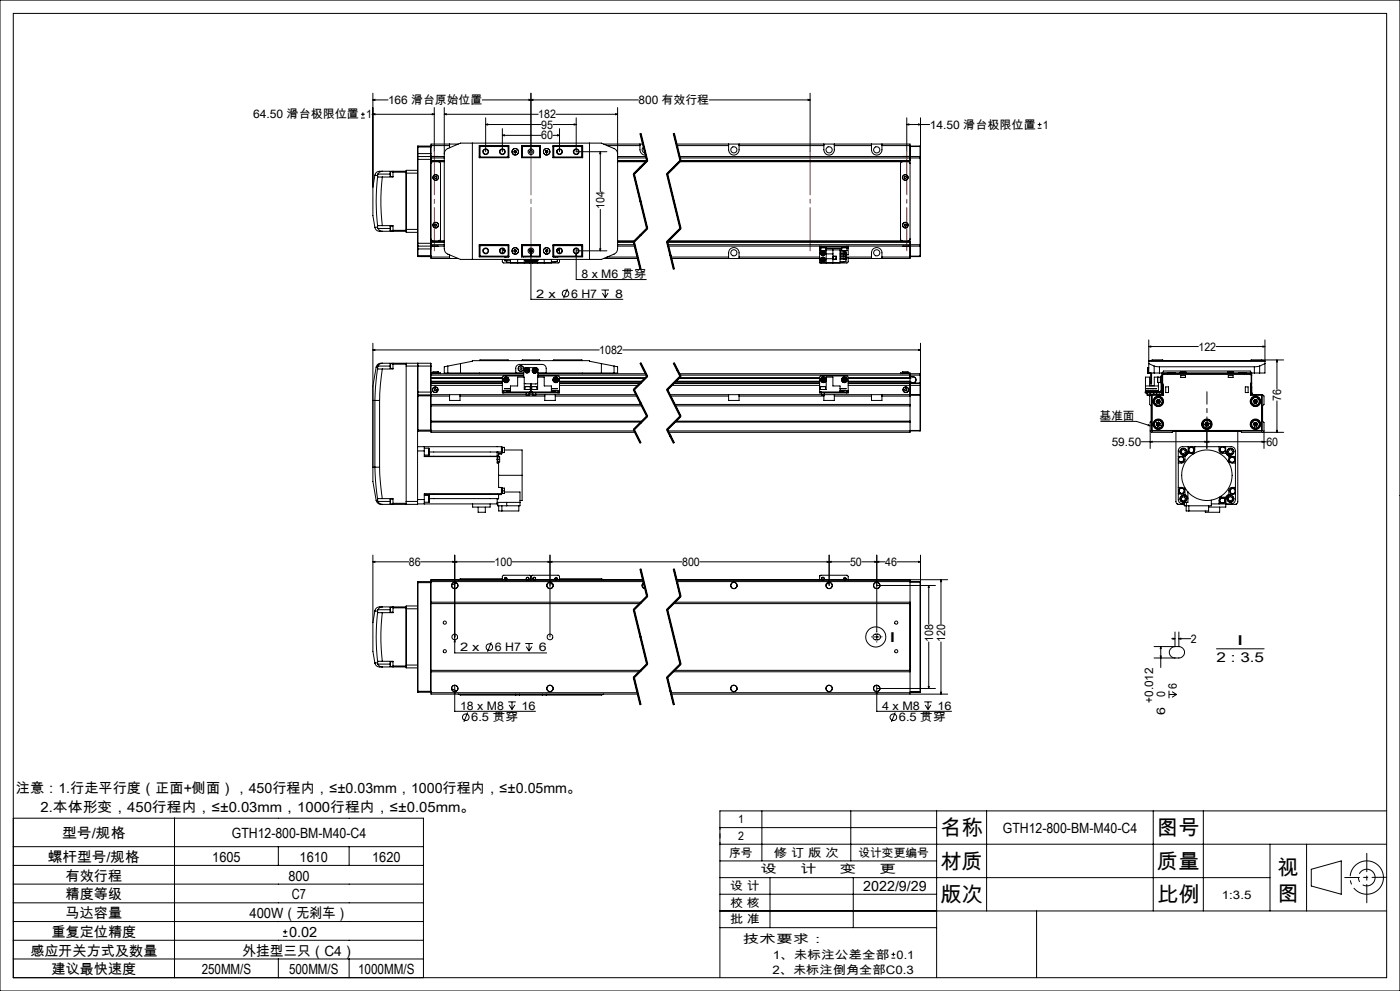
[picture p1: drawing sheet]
<svg xmlns="http://www.w3.org/2000/svg" width="420mm" height="297mm" viewBox="0 0 420 297" stroke-linecap="round" stroke-linejoin="round" font-family="sans-serif">
<g fill="none" stroke="#000" stroke-width=".3">
<path d="M0 0h420v297h-420zM4 4h412v289h-412zM108.3 35.4h1.1M108.3 34.3h1.1M108.9 33.7v1.1M111.6 34.3h18.7M111.9 29.9l.6-.1v.3zM111.9 34.3l.6-.2v.3zM111.9 29.9h4.5M111.9 27.9v28.2M129.7 34.1l.6 .2-.6 .1zM130.3 32.2v13.3"/>
<path d="M133.3 34.3l.6-.2v.3zM133.3 32.2v42.4l.3 .9 .4 .5 4.1 1.7h42.3l4.4-1.9 .5-1.2v-42.4M133.3 34.3h28.2M145.7 37.3l.6-.2v.4zM145.7 37.3h16.6M145.7 35.3v10.2M150.7 38.6v6.9M158.7 29.8l.6 .1-.6 .2zM159.3 29.9l.6-.1v.3zM159.3 27.9v17.6M165.9 37.3h7M166.8 34.3h18.5"/>
<path d="M167.9 38.6v6.9M172.3 37.1l.6 .2-.6 .2zM172.9 35.3v10.2h9.2M184.7 34.1l.6 .2-.6 .1zM191.5 29.9h-46.8M192.1 40l2 8.2-4 4 4 16.3-4 4 2 8.1M192.3 40l2 8.1M202.1 40l2 8.2M202.3 40l2 8.1M212.7 29.9h30.3M242.4 29.8l.6 .1-.6 .2zM243 27.9v17.6"/>
<path d="M272 37.3l.6-.2v.4zM272 37.3h6.9M272 35.3v10.2M275.6 37.1l.6 .2-.6 .2zM276.2 35.3v11.8M311.3 38.4h1.2M311.3 37.3h1.2M311.9 36.8v1.1M111.9 56.1v8.5l.6 3.6M112.5 52.5l-.6 3.6M112.5 52.5h.1M112.5 52.5l.8 .1"/>
<path d="M113.3 52.9a64.4 64.4 0 0 0 0 14.8M113.3 52.9l1.4 .2M113.3 52.6v.3M113.3 52.2v.4M113.3 52.2h3.8M114.7 51.3h-.6a1.43 1.43 0 0 0-1.6 1.2M114.7 53.1a62.9 62.9 0 0 0 0 14.5M114.7 51.3a1.49 1.49 0 0 0-1.4 .9M114.7 51.3h7.1M117.1 52.2v.7M117.1 51.5v.7M117.1 51.5v1.4"/>
<path d="M117.1 51.5h.8M117.1 52.9h.8M117.9 51.3v.3M117.9 51.6v1.5h-3.2M117.9 51.6h3.9M121.8 51.3v.3M121.8 51.6v17.4M121.8 51.9h3.5M125.3 47.8v4.1M125.3 51h-3.5v.3M125.3 47v.8M125.3 46v1"/>
<path d="M125.3 51.9v16.9M125.3 47.8h4M125.3 46h4M125.3 44.1h4M125.4 46.9v26.9M125.4 43.8v3.1M125.4 43.8l-.1 2.2M125.4 46.9h3.8M125.4 43.8h3.8M125.4 46.9l-.1 .1M129.2 46.9v26.9M129.2 43.8v3.1"/>
<path d="M129.2 46.9l.1 .1M129.2 43.8h.1M129.3 46.9h.1M129.3 47v.8M129.3 47.8v25.1M129.3 46.9h4M129.3 48.1h4M129.3 43.6h5.6M129.3 47.3h4M129.7 46.9h1.7M130.6 52.9l.5 .3-.3 .3h-.3l-.1-.3zM131.6 48.5l.6 .5v22.6l-.2 .4-.4 .2"/>
<path d="M133.3 48.5h-3.4l-.5 .1-.1 .4M133.3 46.1l.3-.9 .4-.5 4.1-1.8h42.3l4.1 1.8 .5 .5 .3 .9M134.9 43.2v1.1M137.5 43.2h-8.2v3.7M141.7 42.9v34.8M143.8 46.9h.1M143.8 43.7h8.8v3.6h-8.8zM143.9 43.8v3.5M143.9 43.8h8.7M143.9 43.8l.1 .1M144 43.9h8.4M144 47.1h8.4"/>
<path d="M144 43.9v3.2M144 47.1l-.1 .1h8.7M150.7 40.6l.6-.2v.3zM150.7 40.6h11.6M152.4 43.9l.2-.1v3.4l-.2-.1M152.4 43.9v3.2M154.3 45.3v.3M154.3 45.6l.3 .2M154.6 45.2l.3 .1M154.6 45.2l-.3 .1M154.9 45.3v.3M154.9 45.6l-.3 .2"/>
<path d="M156.5 43.7l.1 .1M156.5 43.7h5.6v3.6h-5.6zM156.5 43.8h5.6M156.5 47.2h5.6M156.6 43.8v3.4l.1-.1M156.6 43.8l.1 .1M156.7 43.9h5.2M156.7 43.9v3.2M156.7 47.1h5.2M161.9 43.9l.1-.1v3.4l-.1-.1M161.9 43.9v3.2M163.7 45.3v.3"/>
<path d="M163.7 45.6l.3 .2M164 45.2l.3 .1M164 45.2l-.3 .1M164.3 45.3v.3M164.3 45.6l-.3 .2M165.9 43.7h8.9v3.6h-8.9zM165.9 43.8h8.8M165.9 40.6h2M166.1 43.9l-.1-.1v3.4l.1-.1M166.1 43.9h8.5M166.1 43.9v3.2M166.1 47.1h8.5"/>
<path d="M166.6 43.7v.1M167.3 40.4l.6 .2-.6 .1zM174.6 43.9v3.2M174.6 47.1l.1 .1h-8.8M174.7 43.8v3.5M174.7 46.9h.1M174.7 43.8l-.1 .1M176.8 42.9v34.8M180.1 45.5l.1 .6h-.3zM180.1 45.5v11.9M181.1 43.2h11.8M182.1 43.6h9.9"/>
<path d="M185.3 48.5h8.5M185.3 46.9h8.5M185.3 47.3h8.6M190 52.2l4 16.3M190.3 52.1l4 16.3M192 40l2 8.2M192 43.2l.2 2.5 .6 .6 .9 .2M193.1 44.1a.91 .91 0 0 0-.4 1 .91 .91 0 0 0 .9 .7M194 48l-4 4M194.1 48.1l-8.8 .1M194.3 48.3l-4 4M200 52.2l4 16.3"/>
<path d="M200.3 52.1l4 16.3M202 40l2 8.2M202.9 43.2h70.1v34.3h-18.5M203 43.6h15.6M203.8 48.5h68.7l.5 .5M203.8 46.9h72.2M203.9 47.3h72.1M204 48l-4 4M204.1 48.1h68.9M204.1 48.2l-4 4 4 16.3-4 4 2 8.1M204.3 48.3l-4 4M218.6 43.2a3.2 3.2 0 0 0 .4 2.8 1.56 1.56 0 0 0 1.7 .4 1.56 1.56 0 0 0 1-1.5v-1.7"/>
<path d="M221.7 43.6h25.5M247.2 43.2a3.2 3.2 0 0 0 .4 2.8 1.56 1.56 0 0 0 1.7 .4 1.56 1.56 0 0 0 1-1.5v-1.7M250.3 43.6h11.1M261.4 43.2a3.2 3.2 0 0 0 .5 2.8 1.56 1.56 0 0 0 1.7 .4 1.56 1.56 0 0 0 1-1.5v-1.7M264.6 43.6h8.4M270.7 48.5l-.5 .4v22.8l.5 .5M270.9 46.9h1.7M271.5 52.9h.3l.1 .4-.2 .2-.3-.1-.1-.3zM273 43.8h3M273 43.9h3M276 47.3h.2M276 46.9v.4"/>
<path d="M276 46.9l.2 .2M276 43.8v.1M276 43.9v3M276 47.3v26M276.2 47.1v.2M276.2 47.3v26M112.5 68.2a1.8 1.8 0 0 0 2.2 1.1M112.5 68.2h.1M113.3 67.7v.3M113.3 68v.5M113.3 68l-.8 .2M113.3 68.5l.8 .7 .6 .1"/>
<path d="M113.3 68.5h3.8M114.7 67.6l-1.4 .1M114.7 67.6h3.2v1.4M114.7 69.3h7.1M117.1 68.5v.7M117.1 67.8v.7M117.1 67.8v1.4M117.1 67.8h.8M117.1 69.2h.8M117.9 69v.3M117.9 69h3.9M121.8 69.3v.3h3.5"/>
<path d="M121.8 69v.3M121.8 68.8h3.5M125.3 68.8v4.1M125.3 72.9v.8M125.3 73.7v.9M125.3 74.6l.1 2.3M125.3 76.6h4M125.3 72.9h4M125.3 73.7l.1 .1M125.3 74.6h4M125.4 73.8v3.1M125.4 73.8h3.8"/>
<path d="M125.4 76.9h3.8M129.2 73.8v3.1M129.3 71.6l.1 .4 .4 .2h3.5M129.3 73.7h.1M129.3 72.9v.8M129.3 73.8v3.7h8.2M129.3 73.8h4M129.3 72.5h4M129.3 77h5.6M129.3 73.3h4M129.3 73.7l-.1 .1M129.3 76.8l-.1 .1"/>
<path d="M129.7 73.8h1.7M130.4 67.4l.2-.2 .4 .1v.3l-.2 .2-.3-.1zM134.9 76.4v1.1M143.8 73.8h.1M143.8 73.4h8.8v3.6h-8.8zM143.9 73.4v3.5M143.9 76.9h8.7M144 76.8h8.4M144 73.6v3.2M144 73.6h8.4M144 76.8l-.1 .1M150.7 77.7v.8l.4 .3h8"/>
<path d="M150.7 74.5v1.4M151.1 75.1h.3M151.1 74.6v.5M151.4 77h.1M151.4 77.9v-.2v.4h1.7M151.4 75.2v.3M151.5 78.1h.4M152 76.9v.1M152 78.1v.6h1.1M152.4 73.6l.2-.1v3.4l-.2-.1M152.4 73.6v3.2M152.6 73.5h-8.7l.1 .1"/>
<path d="M153.1 77.7v1.1h12.3v-1.1M154.3 75v.3M154.3 75.3l.3 .2M154.6 74.9l.3 .1M154.6 74.9l-.3 .1M154.9 75v.3M154.9 75.3l-.3 .2M155.3 77.7v1.1M156.5 73.4h5.6v3.6h-5.6zM156.5 76.9h5.6M156.5 73.5h5.6M156.6 76.9l-.1 .1"/>
<path d="M156.7 73.6l-.1-.1v3.4M156.7 76.8h5.2M156.7 73.6v3.2M156.7 73.6h5.2M156.7 76.8l-.1 .1M157 76.9v.1M157.2 76.9v.1M157.3 77.7v1.1M157.4 78h1.5M157.4 77.7v.3M157.7 76.9v.1M158 78l.2 .2"/>
<path d="M158.2 78v.2M158.5 78l.1 .1M158.6 78.1l-.4 .1M158.6 78v.1M158.9 75.1h.1M158.9 78h.1M158.9 75.3l.1 .2M158.9 75v.1M158.9 77.7v.3M159 74.9h.6M159 77.7a.76 .76 0 0 1-.6 .8 .76 .76 0 0 1-.8-.5 .77 .77 0 0 0 .8 .6 .77 .77 0 0 0 .7-.9M159.3 76.1l.1 .6h-.3z"/>
<path d="M159.3 74.3v15.4h27.6M159.5 77.7a.76 .76 0 0 0 .6 .9 .76 .76 0 0 0 .9-.6M159.7 75.1h.1M159.7 78h.1M159.7 78h1.5M159.7 75v.1M159.7 77.7v.3M159.7 75.3l-.1 .2M159.9 78l.4 .2M160.3 78v.2M160.6 78l-.3 .2M160.9 76.9v.1"/>
<path d="M161.2 78h.1M161.2 77.7v.3M161.3 77.7v1.1M161.4 76.9v.1M161.9 73.6l.1-.1v3.4l-.1-.1M161.9 73.6v3.2M163.3 77.7v1.1M163.7 75v.3M163.7 75.3l.3 .2M164 74.9l.3 .1M164 74.9l-.3 .1M164.3 75v.3"/>
<path d="M164.3 75.3l-.3 .2M165.9 73.4h8.9v3.6h-8.9zM165.9 76.9h8.8M165.9 73.5h8.8l-.1 .1M166.1 73.6l-.1-.1v3.4l.1-.1M166.1 76.8h8.5M166.1 73.6v3.2M166.1 73.6h8.5M166.5 76.9v.1M166.5 78.4v.3h-1.1M166.6 76.9v.1M167.1 75.1h.4"/>
<path d="M167.2 77h.1M167.2 77.7v.7h-1.8M167.2 77.7v.2M167.5 75.1h-.4M167.5 74.6v.5M167.9 77.7v.8l-.4 .3h-8M167.9 74.5v1.4M172.9 76.1l.1 .6h-.3zM172.9 74.3v9.5h21M172.9 75.2h9.2M174.6 73.6v3.2M174.6 76.8l.1 .1"/>
<path d="M174.7 73.4v3.5M174.7 73.8h.1M179.9 74.6h.3l-.1 .6zM180.1 62.8v12.4M181.1 77.5h10.2M182.1 77h9.1M185.3 72.2h5.1M185.3 73.8h5.1M185.3 72.5h4.8M185.3 73.3h5M190 72.5l2 8.2M190.3 72.4l2 8.2"/>
<path d="M194 68.3l-4 4M194.3 68.6l-4 4M200 72.5l2 8.2M200.1 72.5h72.9M200.3 72.4l2 8.2M200.3 73.3h75.7M200.4 73.8h75.6M201.3 77h17.3M201.4 77.5h44.5M204 68.3l-4 4M204.3 68.6l-4 4M218.6 77.5a3.2 3.2 0 0 1 .4-2.9 1.58 1.58 0 0 1 1.8-.3 1.58 1.58 0 0 1 .9 1.5v1.7"/>
<path d="M221.7 77h24.2M245.9 74h.4M245.9 74v.5M245.9 74.5v4.3h6.1v-3.9M245.9 73.8v.2M245.9 74.9h.3M245.9 74.5h.3M246.2 74v.3h1.7v-.3M246.2 75.1h1M246.2 75.1h1.6M246.2 74.3v.8M246.3 73.8v.2"/>
<path d="M246.3 74h7.7M246.5 76l.3 .2M246.5 77.7l.1 .4M246.5 77.7l.8 .3M246.5 75.1a.76 .76 0 0 0-.3 1 .76 .76 0 0 0 1 .4 .76 .76 0 0 0 .4-1M246.5 75.6v.4M246.5 75.6l.7 .5M246.6 78.1l.3 .1M246.6 75.1a.74 .74 0 0 0-.4 1 .74 .74 0 0 0 1 .4 .74 .74 0 0 0 .3-1M246.8 77.4l.4 .1M246.8 77.4l-.3 .3M246.8 77.4l.1 .8"/>
<path d="M246.9 75.4l.4 .2M246.9 75.4l-.4 .2M246.9 75.4l-.1 .8M247.2 75.1l.3 .4M247.2 77.5l.1 .5M247.2 77.5l-.6 .6M247.2 75.1l.4 .4M247.2 76.1l-.4 .1M247.3 75.6l-.1 .5M247.3 75.6l-.8 .4M247.3 78l-.4 .2M247.8 75.1h-.6"/>
<path d="M247.8 74.3v.8M247.8 74.9l4.7 .1M247.8 74.5h4.7M247.9 74.9v3.9M247.9 76.1h2M247.9 77.5h2M249.9 74.9v3.9M249.9 76.8h1v.9h-1zM250.8 76.8v.9M252 75.5h1.8v.4M252 76.2h1.8v.5h-1.8M252 77h1.8v.4h-1.8"/>
<path d="M252 77.7h1.8M252 75.9h1.8M252.4 74v.3h1.7M252.5 75.1h1.6M252.5 74.3v.8M253.1 77.4v.3l.3-.2 .4 .2M253.1 75.1v.4M253.1 76.7v.3M253.1 78.4v.3h-1.1M253.3 75.5h.3M253.3 77.5h.2M253.8 75.9l-.2 .3-.5-.3v.3"/>
<path d="M253.8 75.7v.2M253.8 77.7v.2M253.8 77.3h.7l-.1 1.3-.3 .2h-8M253.8 77.7v.7h-1.8M253.8 77h7.6M254 74h.5M254 73.8v.2M254.1 74.3v.8M254.1 74.5h.4M254.2 74l-.1 .3M254.5 74v.5M254.5 73.8v.2"/>
<path d="M254.5 74.5v1.9h-.7M261.4 77.5a3.2 3.2 0 0 1 .5-2.9 1.58 1.58 0 0 1 1.7-.3 1.58 1.58 0 0 1 1 1.5v1.7M264.6 77h8.4M270.9 73.8h1.7M271.3 67.4l.2-.2 .4 .1v.3l-.3 .2-.3-.1zM273 71.6l-.4 .6h-72.2M273 76.8h3M273 76.9h3M276 73.3h.2M276 73.3v.5M276 76.8h.2M276 76.8v.1"/>
<path d="M276 73.8v3M276.2 73.3v.3M276.2 73.6l-.2 .2M276.2 76.8l-.2 .1M276.2 73.6v3.2M170.2 86.6l-1.1 2.8M180.4 86.9h2.3M180.7 87.8l.9 1.4M181.6 86.9v2.3M182.4 87.8l-.8 1.4M111.9 104.9l.6-.2v.3zM111.9 102.9v37.1"/>
<path d="M111.9 104.9h67.9M112.9 110l-1 5.7v4.3h.6M112.9 110l.4 .1M113.3 110.5l-.7 5.6-.1 3.9M113.3 110.5l1.4 .1M113.3 110.1v.4M113.4 109.7l-.1 .4M113.4 109.7h3.7M114.7 108.9h-.3a1.42 1.42 0 0 0-1.5 1.1M114.7 110.6l-.6 4.6-.2 4.8M114.7 108.9l-.7 .1-.6 .7M114.7 108.9h10.6"/>
<path d="M117.1 109v1.4M117.1 109h.8M117.1 110.4h.8M117.9 108.9v.2M117.9 109.1v1.5h-3.2M117.9 109.1h3.9M121.8 108.9v.8M121.8 109.7h7.5M121.8 109.7v40.6M125.3 108.9h.1M125.3 117.5v.9M125.3 108.9v8.6"/>
<path d="M125.3 118.4v31.9M125.3 118.7h4M125.3 117.5h4M125.4 108.9v9.5M125.4 108.9h3.8M125.4 118.4v10.8M125.4 118.4h3.8M125.4 118.4h-.1M125.4 108.9h-.1M129.2 108.9v9.5M129.2 108.9l.1 .8M129.2 118.4v10.8"/>
<path d="M129.2 118.4h.1M129.3 114.8v.1M129.3 109.7v2.7M129.3 111.8h.6M129.3 117.5v.8M129.3 118.3v11.3h61.2M129.3 118.7h5.6M129.3 118.3h5.6M129.3 112h27.8M129.3 114.3h21.4M129.3 113.4h21.4M129.3 112.4h27.8"/>
<path d="M129.3 114.9h21.4M129.3 114.8h21.4M129.3 115.5h21.4M129.3 112.4v2.4M129.3 114.9v2.6M129.9 111.7v.1M129.9 111.5h1.4M129.9 111.7h1.7M129.9 111.8h1.7M129.9 111.5v.5M130.3 116.6l.3-.1 .3 .2-.1 .3-.5-.1zM131.2 111.5h-1.3"/>
<path d="M131.2 111.5h.3M131.3 111.5h.3M131.5 111.8h.1M131.6 111.5h.1M131.6 111.8h.6v.2M131.6 111.5v.5M134.3 111.8h20.4v-1.4a1.14 1.14 0 0 1 1.2-1.2h6.8a1.21 1.21 0 0 1 1.2 1.2v1.4h20.3M134.3 109.7l-1 .2v1.9h1M134.3 109.7v2.1M134.9 118.3h3.1M134.9 118.3v1.7h3.1v-1.7M138 118.7h25.4"/>
<path d="M138 118.3h19.9M138.1 109v2.8M143.9 108h8.7M143.9 108v.1M143.9 111.8v.2M150.7 114.3h-21.4l21.4 .1M150.7 113.3h-21.4h21.4M150.7 117.5h.4M150.7 117.5v.3h.4M150.7 117v.5M150.7 117h2.4M151.1 117.5h7.8"/>
<path d="M151.1 117.8h7.8M151.1 117.5v.3M151.5 113.6v.4M151.5 114l.4 .3M151.5 113.6l.4 .2M151.8 113.4l.4 .2M151.8 113.4l-.3 .2M151.8 113.4l.1 .4M151.9 113.8l.3 .2M151.9 113.8l-.4 .2M151.9 113.8v.5M152 117.1v.2h1.1"/>
<path d="M152.2 114l-.3 .3M152.2 113.6v.4M152.2 113.6l-.3 .2M152.6 108v.1M153.1 116.4h-1.7l1.7 .1M154.7 111.7h2.4M156.6 108h5.4M156.6 108v.1M157.1 112.7h-6.1l-.3 .3v4M157.1 113l.1-2.4 .4-.5 3.5 .2 .3 .4v2.3M157.5 115.9h1.6M157.5 115.9v.8"/>
<path d="M157.7 110.9l.1 .4M157.7 110.9l.5 .1M157.8 111.3l.5 .1M157.9 118.4h.8M157.9 117.8v.6M158 110.6l-.3 .3M158 110.6l.4 .1M158 110.6l.2 .4M158.2 111l.1 .4M158.2 111l.3 .1M158.2 111l-.4 .3M158.4 110.7l.1 .4"/>
<path d="M158.4 110.7l-.2 .3M158.5 111.1l-.2 .3M158.7 117.8v.6M158.7 118.3h1.1M158.9 117.5h.8M158.9 117.8h.4M158.9 117.5v.3M159.1 115.9v.8M159.3 117.8h.4M159.3 115v2.8M159.5 115.8v.1M159.5 115.8h1.5"/>
<path d="M159.5 115.9h1.5M159.5 115.9v.8M159.7 117.5h7.7M159.7 117.8h7.7M159.7 117.5v.3M159.8 118.4h.1M159.8 117.8v.6M159.9 118.4h.8M160 111l.1 .4M160 111l.4 .1M160.1 111.4l.4 .1M160.3 110.7l-.3 .3"/>
<path d="M160.3 110.7l.4 .1M160.3 110.7l.1 .4M160.4 111.1l.1 .4M160.4 111.1l.4 .1M160.7 118.4h-.8M160.7 118.3h2.7M160.7 117.8v.6M160.7 110.8l.1 .4M160.7 110.8l-.6 .6M160.8 111.2l-.3 .3M161 115.8v.1M161 115.9v.8"/>
<path d="M161.3 114.7l-.5 .4-3.5-.2M161.3 113v3.7h-4v-3.7h-2v2.7h-2.2v1.8M161.3 113h2v2.7h2.1v1.8M161.4 112.7h6.2l.3 .3v4M161.4 112h32.3M161.4 111.7h2.5M161.4 112.4h32.6M162 108v.1M163.4 118.3h3.2M163.4 118.3v1.7h3.2v-1.7M165.4 116.4h1.8l-1.8 .1M166 108h8.7"/>
<path d="M166 108v.1M166.3 113.7l.1 .4M166.3 113.7l.8 .3M166.4 114.1l.4 .2M166.5 117.1v.2h-1.1M166.6 118.7h24.5M166.6 118.3h24.3M166.7 113.4l.4 .2M166.7 113.4l-.4 .3M166.7 113.4l.1 .9M167.1 113.6v.4M167.1 113.6l-.7 .5"/>
<path d="M167.1 114l-.3 .3M167.4 117.5h.5M167.4 117.5v.3M167.9 117.5v.3h-.5M167.9 117v.5M167.9 114.3h24.7M167.9 113.3h25.7M167.9 114.3h24.8M167.9 113.4h25.6M167.9 117l-2.5 .1M167.9 114.9h24.1M167.9 114.8h24.3"/>
<path d="M167.9 115.5h23.6M167.9 114.4h24.6M167.9 113.3h25.8M174.7 108v.1M174.7 111.8v.2M180.4 109l-3.6-.7v-.2h-35.1v.2l-7.4 1.4M180.4 109v2.8M180.4 109l3.8 .7M184.2 109.7l1.1 .2v1.9h-1.1M184.2 109.7v2.1M186.8 104.9h89.4M190 116.9l4 7.9"/>
<path d="M190.3 116.7l4 8M192 108.9l2 4M192.1 108.8l2 4-4 4 4 8-4 4 2 3.9M192.3 108.7l1 2M193.3 110.7l1 2zM194 112.7l-4 4M194.3 112.9l-4 4M200 116.9l4 7.9M200.3 116.7l4 8M200.9 118.3h17.7M201.1 118.7h17.5M201.4 115.5h44.5"/>
<path d="M202 108.9l2 4M202 114.9h43.9M202.1 108.8l2 4-4 4 4 8-4 4 2 3.9M202.2 114.8h43.7M202.3 108.7l2 4M202.6 114.4h43.3M202.6 114.3h43.3M202.7 114.3h43.2M203.6 113.4h42.3M203.6 113.3h42.3M203.7 113.3h42.2M203.7 112h72.3"/>
<path d="M203.9 112.4h72.1M204 112.7l-4 4M204.3 112.9l-4 4M218.6 118.3h3.1M218.6 118.3v1.7h3.1v-1.7M221.7 118.7h25.5M221.7 118.3h24.8M245.9 117.5h.4M245.9 116.7h2v-3.7h2v2.7h2.1v1.8M246.1 115.9h1.6M246.1 115.9v.8M246.3 117.5h7.7"/>
<path d="M246.3 117.5v.3M246.3 117.8h7.7M246.5 118.4h.1M246.5 117.8v.6M246.6 118.4h.7M246.6 113.9l.3 .4M246.7 113.6l-.1 .3M246.7 113.6l.6 .5M247.1 113.4l.3 .3M247.1 113.4l-.4 .2M247.1 113.4l-.2 .9M247.3 118.3h3"/>
<path d="M247.3 118.4h-.8M247.3 117.8v.6M247.3 114.1l-.4 .2M247.4 113.7l-.1 .4M247.4 113.7l-.8 .2M247.6 115.8l-1.5 .1M247.7 115.9h.1M247.7 115.9v.8M250.3 118.3v1.7h-3.1v-1.6M250.3 118.7h11.1M250.3 118.3h11.1M252 116.4h1.8l-1.8 .1"/>
<path d="M252.9 113.7v.4M252.9 113.7l.8 .3M252.9 114.1l.4 .2M253.1 117.1v.2h-1.1M253.3 113.4l.3 .2M253.3 113.4l-.4 .3M253.3 113.4v.9M253.6 113.6l.1 .4M253.6 113.6l-.7 .5M253.7 114l-.4 .3M254 117.5h.5M254 117.5v.3"/>
<path d="M254.5 113.3h18.5M254.5 117.5v.3h-.5M254.5 117v-3.9l-.3-.4h-7.9l-.4 .3v4.8h.4M254.5 117v.5M254.5 114.3h18.5M254.5 113.4h18.5M254.5 117l-2.5 .1M254.5 114.9h21.5M254.5 115.5h21.5M261.4 118.3h3.2M261.4 118.3v1.7h3.2v-1.7M264.6 118.7h8.4"/>
<path d="M264.6 118.3h11.4M270.7 111.5h1.8M270.7 111.7l.1 .1M270.7 111.8h-.5v.2M270.7 111.7h1.8M270.7 111.5v.5M270.7 111.8h1.8M271.4 116.7l.2-.2 .4 .1 .1 .3-.2 .2-.4-.1zM272.5 111.7l-.1 .1M272.5 111.8h.5v3M272.5 111.5v.5M273 114.3l-18.5 .1"/>
<path d="M273 114.8v14.8h-72.5M273 114.3h.1M273 113.3h.1M273 114.8h.1M273 118.4h3M273 112.9h.9M273 114.8h3M273 113h.9M273.9 112.9a.98 .98 0 0 1 .9 .8 .98 .98 0 0 1-.7 1.1M273.9 113a.88 .88 0 0 1 .9 .8 .88 .88 0 0 1-.9 .9M273.9 112.9v.1M273.9 114.7v.1"/>
<path d="M273.9 114.7l-19.4 .1M275.6 104.7l.6 .2-.6 .1zM276 118.3v.1M276 112v.4M276 114.8h.2M276 114.8v.1M276 114.9v.6M276 112.4v2.4M276 115.5v2.8M276 118.4v10.6M276.2 102.9v26.1M276.2 114.9h-.2"/>
<path d="M276.2 114.8h.1M276.2 114.9l-.2 .6M343.6 115.7h3.9M343.7 117.1h3.8v.2h-3.8zM344 117.5h-.4v.3h.4M344 117.5h3.9M344 116.4l.7 .1zM344 117.8h1.2M344 117.5v.3M344.1 118.4h.9M344.1 117.8v.6M344.3 110.3l.1 1.6"/>
<path d="M344.4 110.3h-.1M344.4 110.2l-.1 .1M344.4 110.3v1.6M344.4 110.2v.1M344.4 110.3h.2M344.4 110.2h.2M344.6 103.9l.6-.2v.3zM344.6 101.9v9.9M344.6 103.9h14.9M344.6 108.1h34.9M344.6 108.3h34.9M344.6 109l1.7 .7"/>
<path d="M345 116.4l.4 .1zM345 117.8v.6M345.2 117.8h.8M345.2 117.5v.3M345.2 114.5v.6h.3v-.6M345.2 114.5h.3M345.2 111.8v2.7M345.5 118.4h.2M345.5 108h3.4M345.5 108v.1M345.5 111.8v2.7M345.5 118.4v10.6"/>
<path d="M345.7 118.4h3.3M345.7 118.4v10.6M345.7 116.4l.4 .1zM346 117.5v.3M346 117.8h1.9M346.1 117.8v.5M346.3 109.7l1.5 .2M346.3 111.8h1.5M346.3 111.8l-1.9 .1M346.3 109.7v2.1M346.5 116.4l.4 .1zM347 117.8v.5"/>
<path d="M347.3 113.1v1.5zM347.3 119.7l.6 .1M347.3 119.7l-.4 .5M347.3 119.7l.2 .6M347.3 114.6h.8M347.5 113v.1M347.5 114.6v2.9M347.8 111.8h.9M347.8 109.9h28.5M347.8 109.9v1.9M347.9 117.5v.3M347.9 119.8l.3 .6"/>
<path d="M347.9 119.8l-.8 1M348.1 113v1.7h.2M348.3 117l-.4 .5M348.3 113h-2v2.6h-1.4v-2.6h-1.3v4.5M348.3 117h.3M348.3 113.1h.4M348.3 113.1v3.9M348.6 117.2l-.7 .6M348.6 117.6l-.5 .7M348.7 116v1.6M348.7 112.7h-.4v.4M348.7 116h.1"/>
<path d="M348.7 117.6h.1M348.7 111.8v4.2M348.7 111.8l.4-.6h26l.4 .6M348.7 114.9l.1 .6M348.7 111.7h26.7M348.7 117.6l-.4 .7M348.7 111.7v.5M348.7 115v1M348.8 116h.1M348.8 114.9l.2 .6M348.8 114.8h.1M348.8 114.8l-.1 .1"/>
<path d="M348.8 114.9h-.1M348.8 116v1.6M348.8 112.4v2.4M348.8 117.6h.1M348.8 118.3l.2 .1M348.8 115.5h.2M348.8 118.3h-3.5l-.4 .4v2.5l.4 .4v4.6l-.2 .3v7.9M348.8 115.5v2.8M348.9 108v.1M349 115.5v2.9M349.1 112.1l-.3 .3M349.1 112v.1"/>
<path d="M349.1 112l-.4 .2 .1 .2M349.1 112h26M349.1 112.1h26M349.7 116h.9v1.6h-.9zM350.2 112v-.2h.6v.2M352.5 111.7v.1M354 111.7l.1 .1M354 111.7h1.8M354 111.5h1.1M354 111.5v.2M354.2 112.6h1.4v.5h-1.4zM355.1 111.5h-1.1"/>
<path d="M355.1 111.5h.7M355.8 111.7l-.1 .1M355.8 111.5v.2M364.8 103.9h14.7M368.3 111.7l.1 .1M368.3 111.5h1.2M368.3 111.7h1.8M368.3 111.5v.2M368.5 112.6h1.4v.5h-1.4zM369.4 111.5h-1.1M369.4 111.5h.6M370 111.5h.1"/>
<path d="M370.1 111.7l-.1 .1M370.1 111.5v.2M371.7 111.7v.1M373.3 112v-.2h.6v.2M373.6 116h.8v1.6h-.8zM375.1 112.1l.3 .3M375.1 112v.1M375.1 112l.3 .2v.2M375.1 115.5h.2M375.1 118.4h3.4M375.1 115.5v2.9M375.2 108h3.4"/>
<path d="M375.2 108v.1M375.3 117.6h.1M375.3 118.3l-.2 .1M375.3 118.3h3.5l.4 .4v2.5l-.4 .4v4.6l.4 .4v7.8M375.3 115.5v2.8M375.3 116h.1M375.3 114.9l-.2 .6M375.3 114.9h.2M375.3 116v1.6M375.3 116h.2M375.3 117.6h.2M375.4 114.8l-.1 .1"/>
<path d="M375.4 114.8l.1 .1M375.4 112.4v2.4M375.4 111.7v.5M375.4 115v1M375.4 117.6l.4 .7M375.5 116v1.6M375.5 114.9l-.2 .6M375.5 117.6l.5 .7M375.5 111.8h.8M375.5 111.8v4.2M376.3 111.8h1.6M376.3 109.9v1.9"/>
<path d="M376.4 119.7l-.4 .5M376.4 119.7l.6 .1M376.4 119.7l.5 1.2M377 119.8l.3 .6M377 119.8l-.4 .5M377.9 109.7l-1.6 .2M377.9 109.7v2.1M378.5 118.4h.1M378.5 107.9l.1 .1M378.5 118.4v10.6M378.6 108v.1M378.6 118.4v10.6"/>
<path d="M378.9 103.7l.6 .2-.6 .1zM379.5 101.9v9.9h-1.6M379.5 109l-1.6 .7M383.1 107.9v8.7M383.1 107.9l.1 .6h-.3zM385.1 107.9l-9.9 .1M112.5 120h1.4M112.5 120v20M113.9 120v20M125.3 133.9h25.1v1.6M125.3 128.9h4M125.3 135.1h2"/>
<path d="M125.3 129.1l.1 .1M125.4 129.2h3.8M127.3 133.9v1.2M127.3 135.1v1.7l22.6 .1v.8M127.3 136.4h1.4M127.3 134.3h1.4M127.3 136.7h21.9M128.7 134.3v2.1M128.7 135.5h21.7M129.3 121.2h63M129.3 121.6h63.2M129.3 126.5h63.1"/>
<path d="M129.3 126.2h63.4M149.2 137.7v1.1h.4M149.2 136.7v1M149.2 135.5h.1M149.2 135.5v1.2M149.2 133.8v.1M149.2 137.7h.7M149.2 136.6h.4M149.3 136.8v1.7h-.1M149.6 138.5v.3M149.6 136.6v.3M149.6 138.8v7.3h.8v1.9"/>
<path d="M149.9 137.7v.8h-.6M150.4 135.5v.4M150.4 135.9h-.8v.7M150.4 134h.4v1.7M150.4 135.9v.2h-.8M150.6 134v1.7M150.8 134.1h.5v1.5l-.9 .1M151.3 134.9h5.3v7.5M190 128.8l2 4M190.3 128.7l2 4M190.3 129.1l-61.1 .1M194 124.6l-4 4"/>
<path d="M194.3 124.9l-4 4M200 128.8l2 4M200.3 129.1h75.7M200.3 128.7l2 4M202.4 121.2h70.6M202.4 126.5h70.6M202.6 121.6h70.4M202.7 126.2h70.3M204 124.6l-4 4M204.3 124.9l-4 4M273 129h3M276 129v.1"/>
<path d="M276 129h.2M276.2 129l-.2 .1M330.2 126.3h10.7l4.2 1.3M342.4 132.4h37.5M344.5 127.3l.6 .3h-.6zM345.1 132.4l.6-.1v.2zM345.1 129.1l.4 .5h6.1l.5-.5M345.5 129h.2M345.5 129l.2 .1M345.7 129v.1M345.7 129.1h32.8M345.7 129h32.8"/>
<path d="M346.9 120.2l.2 .6M346.9 120.2l.6 .1M346.9 127.4l.5 .4M347 126.7l-.1 .7M347 126.7l.5 .4M347.1 120.8l.6 .1M347.5 127.1l-.6 .3M347.5 127.1l-.1 .7M347.5 127.1l.5 .5M347.5 120.3l.2 .6M347.5 120.3l.7 .1M347.6 126.5l.5 .4"/>
<path d="M347.6 126.5l-.6 .2M347.6 126.5l-.1 .6M348 127.6l-.6 .2M348.1 126.9l-.1 .7M348.1 126.9l-.6 .2M348.2 120.4l-.5 .5M352 129.2h20.1M352.8 129.2v21.1a.91 .91 0 0 0 .8 .9h1.7M353.5 137.8v11.9a1.42 1.42 0 0 0 1.8 1.3M354.4 135l.6-.3 .6 .3v.7l-.6 .3-.6-.3zM356.3 135.9l-.8 .7v1.2a.96 .96 0 0 1-1 1h-1M356.3 135.9h1.5l.1 .2"/>
<path d="M356.4 135.5l-.1 .4M356.4 135.5a1.98 1.98 0 0 1-2.5 1.3h-.4M356.5 133.9l-.1 1.6M357.4 134a.85 .85 0 0 1 .9 .9 .85 .85 0 0 1-.9 .8M357.4 134a.85 .85 0 0 0-.8 .9 .85 .85 0 0 0 .8 .8M357.4 134a.85 .85 0 0 0-.9 .9 .85 .85 0 0 0 .9 .8M358.4 133.9v1.2l-.3 .5 .2 .3M361.4 127.3l.4 .5M361.5 132.3l.6 .1-.6 .1zM361.6 126.6l-.2 .7M361.6 126.6l.5 .5M362.1 128.7v5.7"/>
<path d="M362.1 127.1l.4 .5M362.1 127.1l-.7 .2M362.1 132.4l.6-.1v.2zM362.3 126.5l-.7 .1M362.3 126.5l.4 .5M362.3 126.5l-.5 1.3M362.5 127.6l-.7 .2M362.7 127l-.2 .6M362.7 127l-.6 .1M365.7 133.9v1a.96 .96 0 0 0 1 1h1.1l.9 .7M366.7 133.9h-11.9a1.27 1.27 0 0 0-1.3 1.2v2.4M367 133.9h2.4a1.21 1.21 0 0 1 1.2 1.2v12"/>
<path d="M367.7 133.9v1a1.55 1.55 0 0 0 1.3 1.8M368.6 138.6l.3-.1 .4 .2 1.3 .1M368.7 136.6l.3 .1M368.7 136.6v1.5l-.3 .2M368.8 134.8h.7l.3 .6-.3 .5h-.7l-.3-.5zM369 136.7l1.6 .1M371.3 129.2v21.1a.91 .91 0 0 1-.8 .9h-2.8M372.1 129.1l.4 .5h12.6M376 120.2l.2 .6M376 120.2l.6 .1M376 127.2l.3 .5M376.2 120.8l.7 .1"/>
<path d="M376.3 126.6l-.3 .6M376.3 126.6l.3 .5M376.6 120.3l-.4 .5M376.6 120.3l.7 .1M376.6 127.1l-.3 .6M376.6 127.1l.4 .6M376.9 126.6l.4 .5M376.9 126.6h-.6M376.9 126.6l-.3 .5M377 127.7h-.7M377.3 120.4l-.4 .5M377.3 127.1l-.3 .6"/>
<path d="M377.3 127.1l-1.3 .1M378.5 129v.1M378.5 129h.1M378.6 132.3l.6 .1-.6 .1zM378.6 129l-.1 .1M379.2 129.1l-.4 .5M382.9 129h.3l-.1 .6zM383.1 120.2v9.4M111.9 140v4.3l1 5.7M111.9 140h.6M112.5 140h1.4M112.5 140l.1 3.9 .7 5.6"/>
<path d="M112.9 150a1.59 1.59 0 0 0 1.8 1.2M113.3 149.5v.4M113.3 149.9l.1 .4M113.3 149.9l-.4 .1M113.4 150.3l.6 .7 .7 .2M113.4 150.3h3.7M113.9 140l.2 3.8 .6 5.6M114.7 149.4l-1.4 .1M114.7 149.4h3.2v1.4M117.1 149.6v1.4M117.1 149.6h.8M117.1 151h.8"/>
<path d="M117.9 150.8v.4M117.9 150.8h3.9M121.8 150.3v.9M121.8 150.3h3.5M125.3 150.3v.9h-10.6M125.3 149.7h2M127.3 149.7v1.3M127.3 150.5h1.4M127.3 148.5h1.4M127.3 148.1h23.1M128.7 148.5v2M128.7 149.4l20.5 .1"/>
<path d="M141.8 151v1h5.2v-1M143.4 152v1.5h2.2v-1.5M149.2 151h.1M149.2 150.6h6.8M149.2 149.5v1.5M149.6 142.4h7M149.6 151.6v1.5h6v-1.5M150.4 148v.1M150.4 146.2l.4 .1v1.6M150.4 148.1l-.8 .1v1.3h-.4M150.4 148h-23.1v1.7M150.4 147.1h.9"/>
<path d="M150.6 146.2l-.2 1.8M150.6 151.6v1.5M150.8 146.3h.5v.8M151.3 147.1v.8h-.7M151.3 147.5h4.7v4.1h-6.7v-.6h-24M152 150.6v1M156.6 142.4v7.6h-.6M353.1 151l.2 .2M353.5 148l2 .2M353.5 146.1h1.1l.6 .3 .3-.2M353.6 147.1a.86 .86 0 0 0 .9 .9 .86 .86 0 0 0 .9-.9M353.7 147.1a.85 .85 0 0 1 .8-.9 .85 .85 0 0 1 .9 .9"/>
<path d="M353.7 147.1a.85 .85 0 0 0 .8 .8 .85 .85 0 0 0 .9-.8M354.6 148.9h.7l.3 .6-.3 .6h-.7l-.3-.6zM355.5 148.2a1.37 1.37 0 0 1 .9 1.3M355.7 146.6l-.2 .1v1.5M355.8 151.6v1.5h6.8v-1.5M355.9 150.6v1M356.4 147.5v3.1h-1.1v1h8.1v-1.7M356.4 147.5h.1M356.7 151.6v1.5M365.8 149l.2 .3-.3 .5v1.2M365.9 152v1.5h-4.3v-.4M366.2 148.8l.2 .2h1.4"/>
<path d="M366.7 149.2a.85 .85 0 0 0-.8 .8 .85 .85 0 0 0 .8 .8M366.7 149.2a.85 .85 0 0 1 .9 .8 .85 .85 0 0 1-.9 .8M367.7 150.1v1.9h-5.1M367.8 149.4l-.1 1.6M367.8 149v.4M368.5 149.2l.6-.4 .6 .4v.6l-.6 .4-.6-.4zM370.6 146.1h-1a1.02 1.02 0 0 0-.9 1v1.1l-.9 .8M370.6 148l-1 .1a1.62 1.62 0 0 0-1.8 1.3M370.6 147.3v2.4a1.27 1.27 0 0 1-1.2 1.3h-6M371.1 151l-.3 .2M111.9 168.4l.6-.2v.3zM111.9 168.4h10.8"/>
<path d="M111.9 166.4v20.2M125.3 174.7h4M125.4 174.3l-.1 7.3M125.4 174.3v33.2M125.4 174.3h3.8M126.2 168.4h22.1M129.2 174.3v33.2M129.2 174.3l.1 .1M129.3 174.3h63.7M129.3 173.9h63.6M135.8 168.2l.6 .2-.6 .1zM136.4 168.4l.6-.2v.3z"/>
<path d="M136.4 166.4v29.3h27.6M137 174.7l-1.5 .7M150.7 173.7v-.9l.4-.4h7.8l.4 .4 .3-.4h7.9l.4 .4v.9M150.7 173.5h-12.6l-.6 .2M151.4 173.5h.1M151.4 173.3v.2M151.4 173.5h.6M151.5 173.1h.4M151.6 173.7a.36 .36 0 0 1-.2-.5 .36 .36 0 0 1 .6 0 .36 .36 0 0 1-.2 .5M152 173.3v.2M158 173.7a.42 .42 0 0 1 0-.6 .42 .42 0 0 1 .6 0 .42 .42 0 0 1-.1 .6M159.1 172.5h.4"/>
<path d="M159.3 172.5v1.2M160 173.7a.42 .42 0 0 1 0-.6 .42 .42 0 0 1 .6 0 .42 .42 0 0 1-.1 .6M164.4 168.2l.6 .2-.6 .1zM165 168.4l.6-.2v.3zM165 166.4v24.5M165 174.6l.3 .3h.5M165.4 174.7v.3M166.5 173.3v.2M166.5 173.5h.7M166.8 173.7a.36 .36 0 0 1-.2-.5 .36 .36 0 0 1 .6 0 .36 .36 0 0 1-.2 .5M167.2 173.3v.2M167.9 173.5h12.5l.7 .2"/>
<path d="M192 170.6l2 8.2M192.1 170.6l1 4M192.3 170.5l1 4.1M192.9 173.7h-63.6v34.3h62M193.1 174.6a.96 .96 0 0 0-.5 1.1 .96 .96 0 0 0 1 .7 .94 .94 0 0 1-.9-.7 .94 .94 0 0 1 .4-1M193.1 174.6l1 4.1-4 4 4 16.3-4 4 2 8.2M193.3 174.6l1 4.1zM194 178.6l-4 4M194.3 178.8l-4 4M202 170.6l2 8.2M202.1 170.6l2 8.1-4 4 4 16.3-4 4 2 8.2M202.3 170.5l2 8.2"/>
<path d="M202.9 173.7h81.4M203 173.9h70M203.1 174.3h72.9M204 178.6l-4 4M204.3 178.8l-4 4M204.6 168.4h-50.9M245.9 172.8l.3-.4h7.9l.3 .3 .1 1M246.1 172.5h-.2v1.2M246.6 173.7a.43 .43 0 0 1 0-.6 .43 .43 0 0 1 .6 0 .43 .43 0 0 1-.1 .6M248.1 168.2l.6 .2-.6 .1zM248.7 174.6l-.2 .3h-.5M248.7 168.4l.6-.2v.3z"/>
<path d="M248.7 166.4v9.1M253.1 173.3v.2M253.1 173.5h.7M253.3 173.7a.36 .36 0 0 1-.2-.5 .36 .36 0 0 1 .6 0 .36 .36 0 0 1-.2 .5M253.8 173.3v.2M255 168.4h-45.1M262.4 168.2l.6 .2-.6 .1zM263 168.4l.6-.2v.3zM263 166.4v22.9M263 175.5h17.6M265.5 168.4h-6.9M269.1 168.4h7.1"/>
<path d="M273 173.7v34.3M273 174.5h3M275.6 168.2l.6 .2-.6 .1zM276 174.3v.2M276 174.5v32.8M276.2 166.4v40.9M278.6 175.5l.2 .6h-.3zM278.6 175.5v11.6M282.3 173.7l.2 .6h-.3zM282.3 173.7v13.4M111.9 186.6v8.6l.6 3.5M112.5 198.7a1.75 1.75 0 0 0 2.2 1.2"/>
<path d="M112.5 183.1l-.6 3.5M112.5 183.1h.1M112.5 198.7h.1M112.5 183.1l.8 .1M113.3 183.5l1.4 .1M113.3 183.5a64.4 64.4 0 0 0 0 14.8M113.3 183.2v.3M113.3 198.3v.3M113.3 198.6v.4M113.3 198.6l-.8 .1M113.3 182.7v.5M113.3 199l.7 .7 .7 .2"/>
<path d="M113.3 199h3.8M113.3 182.7h3.8M114.7 181.9h-.6a1.43 1.43 0 0 0-1.6 1.2M114.7 183.6a62.9 62.9 0 0 0 0 14.6M114.7 198.2l-1.4 .1M114.7 181.9l-.6 .1-.8 .7M114.7 198.2h3.2v1.4M114.7 199.9h7.1M114.7 181.9h7.1M117.1 199v.7M117.1 182.7v.8M117.1 198.3v.7"/>
<path d="M117.1 182v.7M117.1 198.3v1.4M117.1 182v1.5M117.1 198.3h.8M117.1 199.7h.8M117.1 182h.8M117.1 183.5h.8M117.9 199.6v.3M117.9 181.9v.3M117.9 182.2v1.4h-3.2M117.9 182.2h3.9M117.9 199.6h3.9"/>
<path d="M121.8 199.9v.3h3.5M121.8 199.6v.3M121.8 181.9v.3M121.8 182.2v17.4M121.8 199.3h3.5M121.8 182.5h3.5M125.3 199.3v.9M125.3 181.6h-3.5v.3M125.3 181.6v.9M125.3 182.5v16.8M129.3 180.5h63.1M129.3 180.9h62.7"/>
<path d="M136.4 191.8l.2 .6h-.3zM147.4 192.5l-1.1 2.8M157.6 192.9h2.2M157.9 193.8l.8 1.3M158.7 192.9v2.2M159.6 193.8l-.9 1.3M190 182.8l4 16.3M190.3 182.7l4 16.3M194 198.9l-4 4M194.3 199.2l-4 4M200 182.8l4 16.3M200.3 182.7l4 16.3"/>
<path d="M202 180.9h71M202.4 180.5h70.6M204 198.9l-4 4M204.3 199.2l-4 4M262.2 190.2a1.1 1.1 0 0 1 1.3-.2 1.1 1.1 0 0 1 .6 1.3 1.08 1.08 0 0 1-1.5 .5 1.08 1.08 0 0 1-.4-1.6zM262.3 190.9h1.4M263 190.2v1.4M278.6 192.4v13.9M282.3 192.4v15.6M346.2 193.8h7.5M348.1 196.6h.3l-.2 .6zM348.2 193.8l.2 .6h-.3z"/>
<path d="M348.2 193.8v6.3M351.5 191.4h1M351.9 191.3l.6 .1-.6 .2zM352.5 189.4v4.4a1.71 1.71 0 0 0-1.7 1.7 1.71 1.71 0 0 0 1.7 1.7M353.7 191.4l.6-.1v.3zM353.7 189.4v4.4M353.7 191.4h3.5M353.7 193.8a1.71 1.71 0 0 1 1.7 1.7 1.71 1.71 0 0 1-1.7 1.7h-7.5M364.9 194.4h14.3M125.3 200.2l.1 7.3M125.3 207.1h4M125.4 207.5h3.8"/>
<path d="M129.3 207.6h61.9M129.3 201.3h62.6M129.3 200.9h63M129.3 207.4l-.1 .1M135.5 206.4l1.5 .6M136.4 207.3l.2 .6h-.3zM136.4 205.3v7.9h24.3M137.5 208l.6 .3h16.6M140.3 213.5l-1.1 2.9M152.5 210.4h2.2M152.8 211.3l.8 1.3M153.6 210.4v2.2"/>
<path d="M154.4 211.3l-.8 1.3M154.7 208.3h1.2M154.7 208v.3M155.9 208.3h6.8M155.9 208v.3M162.7 208.3h1.2M162.7 208v.3M163.9 208v.3M181.1 208l-.7 .3h-16.5M190 203.1l2 8.1M190.3 203l2 8.1M200 203.1l2 8.1"/>
<path d="M200.3 203l2 8.1M201.3 207.6h71.7M201.9 201.3h71.1M202.3 200.9h70.7M263 207.3l.2 .6h-.3zM263 205.3v7.9h22.5M263 206.3h17.6M268.6 213.5l-1.2 2.9M273 207.3h3M273 207.5h3M276 207.3h.2M276 207.3v.2"/>
<path d="M276.2 207.3l-.2 .2M277.3 210.4h2.2M277.6 211.3l.8 1.3M278.4 210.4v2.2M278.5 205.7h.3l-.2 .6zM279.3 211.3l-.9 1.3M282.2 207.4h.3l-.2 .6zM284.3 208h-82.9M350.7 207v2.3M350.7 208.1h2.3M351.6 207.3l1.4 .8M353 208.1l-1.4 .9"/>
<path d="M4 245.2h123v47.8M4 253.7h123M4 259.4h123M52.4 245.2v47.8M83.5 253.7v5.7M104.7 253.7v5.7M216 253h200M216 248h65M216 258h65M228.6 243v15M255.2 243v15M281 243v50"/>
<path d="M296 243v30M346 243v30M361 243v30M381 253v20M392 253v20M416 243h-200v50M4 265h123M4 270.6h123M4 276.2h123M84.9 279.3h1.3M85.5 278.6v1.3M216 278h65"/>
<path d="M216 273h200M216 263h165M216 268h65M231 263v15M256 263v15M311 273v20M393.4 260.5l9-2.5v10l-9-2.5zM4 281.8h123M4 287.4h123M83.5 287.4v5.6M84.9 280.6h1.3M104.7 287.4v5.6"/>
<path d="M267.4 287.2h1.2M267.4 286h1.2M268 285.5v1.1"/>
<circle cx="130.7" cy="53.2" r=".82"/>
<circle cx="130.7" cy="53.2" r=".85"/>
<circle cx="145.7" cy="45.5" r=".87"/>
<circle cx="145.7" cy="45.5" r=".71"/>
<circle cx="150.7" cy="45.5" r=".72"/>
<circle cx="150.7" cy="45.5" r=".86"/>
<circle cx="154.6" cy="45.5" r=".99"/>
<circle cx="154.6" cy="45.5" r=".97"/>
<circle cx="159.3" cy="45.5" r=".86"/>
<circle cx="159.3" cy="45.5" r=".43"/>
<circle cx="164" cy="45.5" r=".95"/>
<circle cx="164" cy="45.5" r=".99"/>
<circle cx="167.9" cy="45.5" r=".72"/>
<circle cx="167.9" cy="45.5" r=".86"/>
<circle cx="172.9" cy="45.5" r=".72"/>
<circle cx="172.9" cy="45.5" r=".86"/>
<circle cx="220.2" cy="44.9" r=".93"/>
<circle cx="248.7" cy="44.9" r=".93"/>
<circle cx="263" cy="44.9" r=".93"/>
<circle cx="271.6" cy="53.2" r=".86"/>
<circle cx="271.6" cy="53.2" r=".82"/>
<circle cx="130.7" cy="67.5" r=".86"/>
<circle cx="130.7" cy="67.5" r=".82"/>
<circle cx="145.7" cy="75.2" r=".87"/>
<circle cx="145.7" cy="75.2" r=".71"/>
<circle cx="150.7" cy="75.2" r=".72"/>
<circle cx="150.7" cy="75.2" r=".87"/>
<circle cx="154.6" cy="75.2" r=".99"/>
<circle cx="154.6" cy="75.2" r=".97"/>
<circle cx="159.3" cy="75.2" r=".86"/>
<circle cx="159.3" cy="75.2" r=".43"/>
<circle cx="164" cy="75.2" r=".95"/>
<circle cx="164" cy="75.2" r=".99"/>
<circle cx="167.9" cy="75.2" r=".72"/>
<circle cx="167.9" cy="75.2" r=".87"/>
<circle cx="172.9" cy="75.2" r=".72"/>
<circle cx="172.9" cy="75.2" r=".87"/>
<circle cx="220.2" cy="75.8" r=".93"/>
<circle cx="246.9" cy="77.8" r=".77"/>
<circle cx="246.9" cy="77.8" r=".74"/>
<circle cx="263" cy="75.8" r=".93"/>
<circle cx="271.6" cy="67.5" r=".81"/>
<circle cx="271.6" cy="67.5" r=".85"/>
<circle cx="169.7" cy="88" r=".98"/>
<circle cx="130.6" cy="116.8" r=".86"/>
<circle cx="130.6" cy="116.8" r=".81"/>
<circle cx="151.8" cy="113.8" r=".75"/>
<circle cx="151.9" cy="113.8" r=".85"/>
<circle cx="151.9" cy="113.8" r=".77"/>
<circle cx="156.3" cy="110.5" r=".78"/>
<circle cx="156.3" cy="110.5" r=".87"/>
<circle cx="156.3" cy="110.5" r=".28"/>
<circle cx="158.1" cy="111" r=".75"/>
<circle cx="158.1" cy="111" r=".77"/>
<circle cx="160.4" cy="111.1" r=".75"/>
<circle cx="160.4" cy="111.1" r=".77"/>
<circle cx="166.7" cy="113.8" r=".77"/>
<circle cx="166.7" cy="113.8" r=".86"/>
<circle cx="166.7" cy="113.8" r=".74"/>
<circle cx="247" cy="113.8" r=".85"/>
<circle cx="247" cy="113.8" r=".75"/>
<circle cx="247" cy="113.8" r=".77"/>
<circle cx="253.3" cy="113.8" r=".75"/>
<circle cx="253.3" cy="113.8" r=".77"/>
<circle cx="253.3" cy="113.8" r=".86"/>
<circle cx="271.7" cy="116.8" r=".86"/>
<circle cx="271.7" cy="116.8" r=".82"/>
<circle cx="347.5" cy="120.3" r="1.22"/>
<circle cx="347.5" cy="127.2" r="1.18"/>
<circle cx="347.5" cy="120.3" r="1.19"/>
<circle cx="347.5" cy="127.1" r="1.21"/>
<circle cx="347.5" cy="120.3" r="1.56"/>
<circle cx="347.5" cy="127.2" r="1.56"/>
<circle cx="347.5" cy="120.3" r="1.43"/>
<circle cx="347.5" cy="127.1" r="1.43"/>
<circle cx="354.3" cy="137.7" r=".78"/>
<circle cx="354.3" cy="137.7" r=".84"/>
<circle cx="355" cy="135.4" r=".96"/>
<circle cx="355" cy="135.4" r="1.02"/>
<circle cx="357.4" cy="134.9" r=".78"/>
<circle cx="362.1" cy="127.2" r="1.56"/>
<circle cx="362.1" cy="127.1" r="1.18"/>
<circle cx="362.1" cy="127.1" r="1.21"/>
<circle cx="362.1" cy="127.1" r="1.43"/>
<circle cx="366.8" cy="134.7" r=".84"/>
<circle cx="366.8" cy="134.7" r=".78"/>
<circle cx="369.1" cy="135.4" r=".96"/>
<circle cx="369.1" cy="135.4" r="1.02"/>
<circle cx="369.6" cy="137.8" r=".78"/>
<circle cx="369.6" cy="137.8" r=".84"/>
<circle cx="376.6" cy="120.3" r="1.21"/>
<circle cx="376.6" cy="127.1" r="1.19"/>
<circle cx="376.6" cy="120.3" r="1.43"/>
<circle cx="376.6" cy="127.1" r="1.43"/>
<circle cx="376.6" cy="120.3" r="1.57"/>
<circle cx="376.6" cy="127.2" r="1.57"/>
<circle cx="376.6" cy="127.1" r="1.22"/>
<circle cx="376.7" cy="120.3" r="1.18"/>
<circle cx="354.5" cy="147.1" r=".78"/>
<circle cx="355" cy="149.5" r=".96"/>
<circle cx="355" cy="149.5" r="1.03"/>
<circle cx="362.1" cy="142.4" r="7.6"/>
<circle cx="366.7" cy="150" r=".79"/>
<circle cx="369.1" cy="149.5" r=".96"/>
<circle cx="369.1" cy="149.5" r="1.03"/>
<circle cx="369.8" cy="147.2" r=".78"/>
<circle cx="369.8" cy="147.2" r=".84"/>
<circle cx="136.4" cy="175.5" r=".97"/>
<circle cx="136.4" cy="175.5" r=".92"/>
<circle cx="158.3" cy="173.4" r=".35"/>
<circle cx="160.3" cy="173.4" r=".34"/>
<circle cx="165" cy="175.5" r=".97"/>
<circle cx="165" cy="175.5" r=".92"/>
<circle cx="220.2" cy="175.4" r=".97"/>
<circle cx="220.2" cy="175.5" r=".92"/>
<circle cx="246.9" cy="173.4" r=".33"/>
<circle cx="248.7" cy="175.5" r=".99"/>
<circle cx="248.7" cy="175.5" r=".92"/>
<circle cx="263" cy="175.5" r=".99"/>
<circle cx="263" cy="175.5" r=".93"/>
<circle cx="133.4" cy="195.2" r=".48"/>
<circle cx="133.4" cy="186.6" r=".48"/>
<circle cx="136.4" cy="190.9" r=".86"/>
<circle cx="146.8" cy="193.9" r="1"/>
<circle cx="165" cy="190.9" r=".87"/>
<circle cx="262.7" cy="190.9" r="3"/>
<circle cx="268.9" cy="186.6" r=".48"/>
<circle cx="268.9" cy="195.2" r=".48"/>
<circle cx="136.4" cy="206.3" r=".97"/>
<circle cx="136.4" cy="206.3" r=".93"/>
<circle cx="139.7" cy="215" r=".99"/>
<circle cx="165" cy="206.3" r=".97"/>
<circle cx="165" cy="206.3" r=".93"/>
<circle cx="220.2" cy="206.3" r=".97"/>
<circle cx="220.2" cy="206.3" r=".93"/>
<circle cx="248.7" cy="206.3" r=".98"/>
<circle cx="248.7" cy="206.3" r=".93"/>
<circle cx="263" cy="206.3" r=".98"/>
<circle cx="263" cy="206.3" r=".94"/>
<circle cx="268" cy="215" r=".98"/>
</g>
<path d="M412.4 262.3a2.5 2.5 0 0 0-4.1-1.1 2.5 2.5 0 0 0 1 4.2 2.5 2.5 0 0 0 3.2-2.9l-.1-.2" fill="none" stroke="#000" stroke-width=".3" stroke-dasharray="30.5 1.3 1.3 1.3" stroke-dashoffset="24.5" stroke-linecap="butt"/>
<path d="M414.8 261.5a5 5 0 0 0-8.3-2 5 5 0 0 0 2.2 8.3 5 5 0 0 0 6.2-6l-.1-.3" fill="none" stroke="#000" stroke-width=".3" stroke-dasharray="30.5 1.3 1.3 1.3" stroke-dashoffset="16.7" stroke-linecap="butt"/>
<g fill="none" stroke="#000" stroke-width=".3" stroke-dasharray="6.3 1.3 1.3 1.3 5.1">
<path d="M192.1 40l2 8.2M202.1 40l2 8.2M194.1 48.2l-4 4M204.1 48.2l-4 4M190.1 72.5l2 8.1M194.1 68.5l-4 4M200.1 72.5l2 8.1M204.1 68.5l-4 4M192.1 108.8l2 4M194.1 112.8l-4 4M202.1 108.8l2 4M204.1 112.8l-4 4"/>
<path d="M190.1 128.8l2 3.9M194.1 124.8l-4 4M200.1 128.8l2 3.9M204.1 124.8l-4 4M192.1 170.6l2 8.1M194.1 178.7l-4 4M202.1 170.6l2 8.1M204.1 178.7l-4 4M194.1 199l-4 4M204.1 199l-4 4M190.1 203l2 8.2M200.1 203l2 8.2"/>
</g>
<path d="M190.1 116.8l4 8M200.1 116.8l4 8" fill="none" stroke="#000" stroke-width=".3" stroke-dasharray="6.3 1.3 1.3 1.3 5.1" stroke-dashoffset="6.3"/>
<path d="M190.1 52.2l4 16.3M200.1 52.2l4 16.3M190.1 182.7l4 16.3M200.1 182.7l4 16.3" fill="none" stroke="#000" stroke-width=".3" stroke-dasharray="6.3 1.3 1.3 1.3 5.1" stroke-dashoffset="2.4"/>
<path d="M362.1 128.7v-11.3" fill="none" stroke="#000" stroke-width=".3" stroke-dasharray="30.5 1.3 1.3 1.3" stroke-dashoffset="26.8"/>
<path d="M261.6 190.9h-.1M263 189.4v-.1M263 192.3v.1M264.5 190.9h.1" fill="none" stroke="#000" stroke-width=".3" stroke-dasharray="30.5 1.3 1.3 1.3"/>
<path d="M410 255.7v14.9" fill="none" stroke="#000" stroke-width=".3" stroke-dasharray="30.5 1.3 1.3 1.3" stroke-dashoffset="25"/>
<path d="M403.4 263l12.6-.1" fill="none" stroke="#000" stroke-width=".3" stroke-dasharray="30.5 1.3 1.3 1.3" stroke-dashoffset="26.1"/>
<path d="M216 248v5" fill="none" stroke="#000" stroke-width=".3" stroke-dasharray="30.5 1.3 1.3 1.3" stroke-dashoffset="29.9"/>
<path d="M130.3 45.5v29.7M159.3 45.5v29.7M243 45.5v29.7M272 45.5v29.7" fill="none" stroke="#f00" stroke-width=".3" stroke-dasharray="30.5 1.3 1.3 1.3" stroke-dashoffset="17.5"/>
<g fill="#000">
<path d="M344.5 127.3l.6 .3h-.6z"/>
<path d="M133.3 34.3l.6-.2v.3zM184.7 34.1l.6 .2-.6 .1z"/>
<path d="M145.7 37.3l.6-.2v.4zM172.3 37.1l.6 .2-.6 .2z"/>
<path d="M275.6 37.1l.6 .2-.6 .2zM272 37.3l.6-.2v.4zM242.4 29.8l.6 .1-.6 .2zM159.3 29.9l.6-.1v.3zM361.5 132.3l.6 .1-.6 .1zM345.1 132.4l.6-.1v.2zM275.6 168.2l.6 .2-.6 .1zM263 168.4l.6-.2v.3zM353.7 191.4l.6-.1v.3zM351.9 191.3l.6 .1-.6 .2z"/>
<path d="M180.1 45.5l.1 .6h-.3zM179.9 74.6h.3l-.1 .6zM383.1 107.9l.1 .6h-.3zM382.9 129h.3l-.1 .6zM282.3 173.7l.2 .6h-.3zM282.2 207.4h.3l-.2 .6zM278.6 175.5l.2 .6h-.3zM278.5 205.7h.3l-.2 .6zM348.2 193.8l.2 .6h-.3zM348.1 196.6h.3l-.2 .6z"/>
<path d="M111.9 104.9l.6-.2v.3zM275.6 104.7l.6 .2-.6 .1zM150.7 40.6l.6-.2v.3zM167.3 40.4l.6 .2-.6 .1zM172.9 76.1l-.2 .6h.3zM159.3 76.1l-.2 .6h.3zM111.9 29.9l.6-.1v.3zM158.7 29.8l.6 .1-.6 .2zM111.9 34.3l.6-.2v.3zM129.7 34.1l.6 .2-.6 .1zM362.1 132.4l.6-.1v.2zM378.6 132.3l.6 .1-.6 .1zM136.4 168.4l.6-.2v.3zM164.4 168.2l.6 .2-.6 .1zM136.4 191.8l-.1 .6h.3zM136.4 207.3l-.1 .6h.3zM263 207.3l-.1 .6h.3zM111.9 168.4l.6-.2v.3zM135.8 168.2l.6 .2-.6 .1z"/>
<path d="M378.9 103.7l.6 .2-.6 .1zM344.6 103.9l.6-.2v.3z"/>
<path d="M165 168.4l.6-.2v.3zM248.1 168.2l.6 .2-.6 .1z"/>
<path d="M262.4 168.2l.6 .2-.6 .1zM248.7 168.4l.6-.2v.3z"/>
</g>
<g font-size="6.3">
<text x="282.1" y="250.3">名称</text>
<text x="347.1" y="250.3">图号</text>
<text x="282.1" y="260.3">材质</text>
<text x="347.1" y="260.3">质量</text>
<text x="383.3" y="262.1">视</text>
<text x="383.3" y="269.9">图</text>
<text x="282.1" y="270.3">版次</text>
<text x="347.1" y="270.3">比例</text>
</g>
<g font-size="4.2">
<text x="4.8" y="237.6">注意：1.行走平行度（正面+侧面），450行程内，≤±0.03mm，1000行程内，≤±0.05mm。</text>
<text x="12.2" y="243.3">2.本体形变，450行程内，≤±0.03mm，1000行程内，≤±0.05mm。</text>
<text x="18.6" y="251.3">型号/规格</text>
<text x="69.5" y="251.3">GTH12-800-BM-M40-C4</text>
<text x="300.8" y="249.5">GTH12-800-BM-M40-C4</text>
<text x="14.4" y="258.3">螺杆型号/规格</text>
<text x="19.7" y="263.9">有效行程</text>
<text x="63.7" y="258.3">1605</text>
<text x="86.5" y="263.9">800</text>
<text x="89.9" y="258.3">1610</text>
<text x="111.7" y="258.3">1620</text>
<text x="19.7" y="269.5">精度等级</text>
<text x="87.6" y="269.5">C7</text>
<text x="259" y="267">2022/9/29</text>
<text x="19.7" y="275.2">马达容量</text>
<text x="74.9" y="275.2">400W（无刹车）</text>
<text x="15.5" y="280.8">重复定位精度</text>
<text x="86.7" y="280.8">0.02</text>
<text x="9.1" y="286.4">感应开关方式及数量</text>
<text x="72.7" y="286.4">外挂型三只（C4）</text>
<text x="15.5" y="292">建议最快速度</text>
<text x="60.5" y="292">250MM/S</text>
<text x="86.7" y="292">500MM/S</text>
<text x="107.4" y="292">1000MM/S</text>
</g>
<g font-size="4.1">
<text x="266.8" y="192.4">I</text>
<text x="371.1" y="193.3">I</text>
<text x="365" y="198.5">2 : 3.5</text>
</g>
<g font-size="3.5">
<text x="75.9" y="35.5">64.50 滑台极限位置 1</text>
<text x="116.4" y="31.2">166 滑台原始位置</text>
<text x="161.5" y="35.5">182</text>
<text x="191.6" y="31.2">800 有效行程</text>
<text x="162.4" y="41.8">60</text>
<text x="162.4" y="38.6">95</text>
<text x="278.9" y="38.6">14.50 滑台极限位置 1</text>
<text x="181.4" y="62.7" transform="rotate(-90 181.4 62.7)">104</text>
<text x="174.5" y="83.3">8 x M6 贯穿</text>
<text x="160.9" y="89.2">2 x</text>
<text x="171.3" y="89.2">6 H7</text>
<text x="184.5" y="89.2">8</text>
<text x="179.8" y="106.1">1082</text>
<text x="359.5" y="105.1">122</text>
<text x="329.8" y="125.8">基准面</text>
<text x="384.4" y="120.1" transform="rotate(-90 384.4 120.1)">76</text>
<text x="333.5" y="133.6">59.50</text>
<text x="379.9" y="133.6">60</text>
<text x="122.7" y="169.6">86</text>
<text x="148.4" y="169.6">100</text>
<text x="204.6" y="169.6">800</text>
<text x="255" y="169.6">50</text>
<text x="265.5" y="169.6">46</text>
<text x="138" y="195.2">2 x</text>
<text x="148.5" y="195.2">6 H7</text>
<text x="161.7" y="195.2">6</text>
<text x="279.9" y="192.4" transform="rotate(-90 279.9 192.4)">108</text>
<text x="283.6" y="192.4" transform="rotate(-90 283.6 192.4)">120</text>
<text x="357.2" y="192.7">2</text>
<text x="349.5" y="208.9" transform="rotate(-90 349.5 208.9)">0</text>
<text x="353" y="206.4" transform="rotate(-90 353 206.4)">6</text>
<text x="138" y="212.7">18 x M8</text>
<text x="156.4" y="212.7">16</text>
<text x="264.6" y="212.7">4 x M8</text>
<text x="281.2" y="212.7">16</text>
<text x="346" y="210.6" transform="rotate(-90 346 210.6)">+0.012</text>
<text x="349.5" y="214.2" transform="rotate(-90 349.5 214.2)">6</text>
<text x="141.4" y="216.2">6.5 贯穿</text>
<text x="269.7" y="216.2">6.5 贯穿</text>
<text x="221.4" y="246.8">1</text>
<text x="221.4" y="251.8">2</text>
<text x="218.8" y="256.8">序号</text>
<text x="232.2" y="256.8">修 订 版 次</text>
<text x="257.5" y="256.8">设计变更编号</text>
<text x="228.2" y="261.8">设</text>
<text x="240.1" y="261.8">计</text>
<text x="252" y="261.8">变</text>
<text x="263.9" y="261.8">更</text>
<text x="219.1" y="266.7">设 计</text>
<text x="366.6" y="269.3">1:3.5</text>
<text x="219.1" y="271.7">校 核</text>
<text x="219.1" y="276.7">批 准</text>
<text x="222.9" y="282.7">技术要求：</text>
<text x="231.8" y="287.3">1、未标注公差全部 0.1</text>
<text x="231.7" y="291.8">2、未标注倒角全部C0.3</text>
</g>
</svg>
